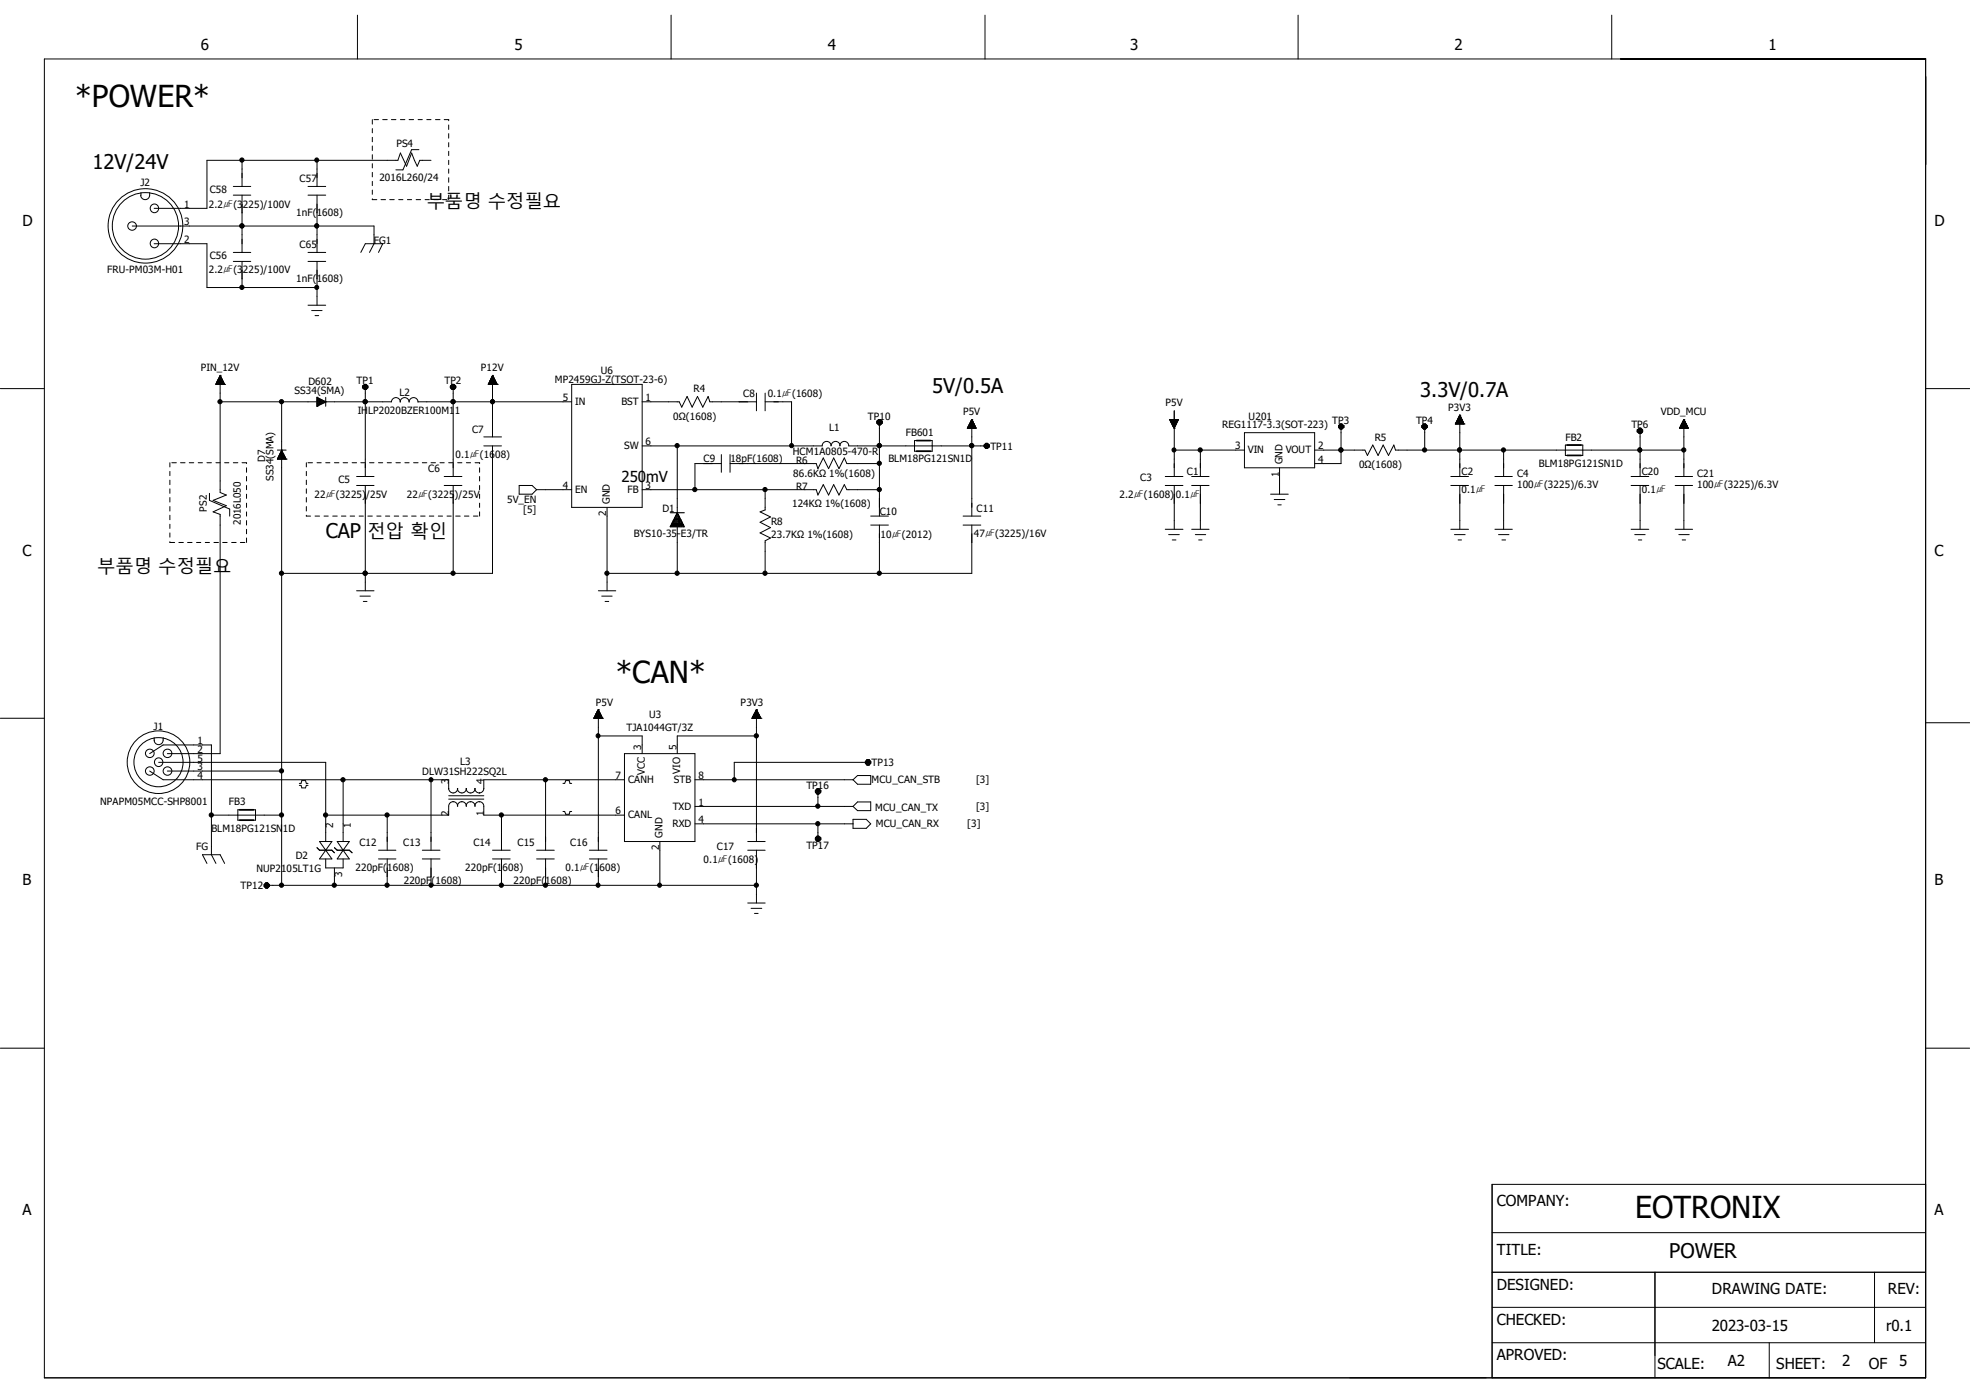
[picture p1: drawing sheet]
<svg xmlns="http://www.w3.org/2000/svg" width="297mm" height="210mm" viewBox="0 0 297 210" stroke-linecap="round" stroke-linejoin="round" font-family="sans-serif">
<g fill="none" stroke="#000" stroke-width=".15">
<path d="M6.7 8.9h283.6v198.8h-283.6zM53.9 2.3v6.6M56.1 18v.7M56.1 19.4v.6M56.4 18h.7M57.7 18h.7M59 18h.7M60.4 18h.6M61.7 18h.7M63 18h.7M64.3 18h.7M65.7 18h.6"/>
<path d="M67 18h.6v.2M67.6 18.8v.7M101.2 2.3v6.6M148.5 2.3v6.6M195.7 2.3v6.6M243 2.3v6.6M19.9 34.1h36.5v2.6l-.7 1.4M21.3 29v.4a.66 .66 0 0 0 .6 .7 .66 .66 0 0 0 .7-.7v-.4M23.2 36.7h8v6.6h16.6M35.2 38.1h2.6M35.2 39.4h2.6M35.2 28.1h2.6"/>
<path d="M35.2 29.4h2.6M36.5 34.1h.1M36.5 24.2v3.9M36.5 29.4v8.7M36.5 39.4v3.9M46.4 38.1h2.7M46.4 39.4h2.7M46.4 28.1h2.7M46.4 29.4h2.7M47.8 34.1h.1M47.8 24.2v3.9M47.8 29.4v8.7"/>
<path d="M47.8 39.4v6.6M54.4 38.1l.7-1.4h2.6l-.6 1.4M56.1 20.7v.7M56.1 22v.7M56.1 23.3v.7M56.1 24.7v.6M56.1 26v.7M56.1 27.3v.7M56.1 28.7v.6M56.1 30v.1h.7M57.4 30.1h.7M58.8 30.1h.6"/>
<path d="M60.1 30.1h.6M61.4 30.1h.7M62.7 30.1h.7M63.2 22.6h-1.1l-1.4 3h-1M64.1 30.1h.6M65 24.2h-1.7l-.4 .9-.8-2-.8 2-.9-2-.4 1.1h-28.8v7.2h-8M65.4 30.1h.7M66.7 30.1h.7M67.6 20.2v.6M67.6 21.5v.6M67.6 22.8v.7M67.6 24.2v.6"/>
<path d="M67.6 25.5v.6M67.6 26.8v.7M67.6 28.1v.7M67.6 29.4v.7M0 58.6h6.7M32.6 58h.1M32.6 58h1.3M32.6 57.9h1.2M32.6 58v-.2h1.2v.2M32.6 57.8h1.2M32.6 58v-.3h1.1v.3M32.7 57.7h1"/>
<path d="M32.7 58v-.4h1v.4M32.7 57.6h1M32.7 58v-.5h1v.5M32.8 57.4h.8M32.8 58v-.6h.8v.6M32.9 57.2h.6M32.9 58v-.8h.6v.8M32.9 57.1h.5M33 57.1h.4M33 58v-1h.4v1M33.1 56.9h.3M33.1 58v-1.1h.2v1.1"/>
<path d="M33.1 56.8h.2M33.1 56.7h.1M33.2 56.6h.1M33.2 56.6v17.7l.9 .3-2 .8 2 .8-2 1 1.1 .4v36h-8M33.2 56.6l.7 1.4M33.2 56.6l-.6 1.4M33.2 56.7h.1M33.2 56.6v1.4M33.3 56.8h-.2v1.2M33.3 56.7v1.3M33.4 57.1h-.5v.9M33.4 57.1v.9"/>
<path d="M33.5 57.3h-.6v.7M33.5 57.3v.7M33.9 58h.1M46.4 46h2.7M47 46.8h1.6M47.5 47.6h.5M47.8 59.9h.1M47.8 59.9v1.4M47.8 59.9l1.3 .7M49.1 59.9v1.4M54.7 58.5l.2 .2M54.7 58.2v.3"/>
<path d="M54.7 58.5h.8M54.7 58.3h.8M54.7 58.2h.8M54.8 58.6h.5v-.5h-.5v.5M54.9 58h.3M54.9 58.7h.3M54.9 58l-.2 .2M54.9 58v.7M55.1 58v13.8M55.2 58l.3 .2M55.2 58v.7M55.5 58.2v.3"/>
<path d="M55.5 58.5l-.3 .2M67.9 58.5h.8M67.9 58.3h.8M67.9 58.2h.8M67.9 58.5l.3 .2M67.9 58.2v.3M68 58.6h.6M68.2 58h.3M68.2 58.7h.3M68.2 58l-.3 .2M68.2 58v.7M68.3 58v13.8"/>
<path d="M68.5 58l.2 .2M68.5 58v.7M68.6 58.6v-.5h-.6v.5M68.7 58.2v.3M68.7 58.5l-.2 .2M73.6 58h.1M73.6 58h1.4M73.6 57.9h1.3M73.7 58v-.2h1.2v.2M73.7 57.8h1.1M73.7 57.7h1.1v.3M73.8 58v-.4h1v.4"/>
<path d="M73.8 57.6h1M73.8 58v-.5h.9v.5M73.9 57.4h.8M73.9 57.4h.8v.6M73.9 57.4v.6M73.9 57.4h.7M74 57.3h.6v.7M74 57.2h.6M74 57.3v.7M74 57.2h.6v.8M74 57.1h.5v.9M74 57.1v.9"/>
<path d="M74.1 57.1h.4M74.1 57h.4v1M74.1 56.9v1.1M74.1 56.9h.4M74.1 56.9h.3v1.1M74.1 56.8v1.2M74.2 56.8h.2M74.2 56.8h.2v1.2M74.3 56.6h.1M74.3 56.6v9.3M74.3 56.7v1.3M74.3 56.6l-.7 1.4"/>
<path d="M74.3 56.6l.7 1.4M74.3 56.7h-.1v1.3M74.5 57.1h-.5v.9M74.8 57.7h-1.1v.3M75 58h.1M86.2 58h10.6v18.5h-10.6zM114 59.3v2.6M115.4 59.3v2.6M290.3 58.6h6.7M25.6 69.8v.6M25.6 71.1v.6M25.6 72.4v.7"/>
<path d="M25.6 73.7v.7M25.6 75v.7M25.6 76.4v.6M25.6 77.7v.7M25.6 79v.7M25.9 69.8h.7M27.2 69.8h.7M28.5 69.8h.7M29.9 69.8h.6M31.2 69.8h.7M31.6 74.4v1l3 1.4v1M32.6 69.8h.6"/>
<path d="M33.2 60.6h25.8M33.9 69.8h.6M35.2 69.8h.7M36.5 69.8h.7v.1M37.2 70.5v.7M37.2 71.8v.7M37.2 73.2v.6M37.2 74.5v.6M37.2 75.9v.6M37.2 77.2v.6M37.2 78.5v.7M37.2 79.8v.7"/>
<path d="M41.8 69.2h.1M41.8 69.2h1.3M41.8 67.9h1.3M41.9 69h1.2M42 69.2v-.3h1v.3M42 68.8h.9M42.1 69.2v-.5h.8v.5M42.2 68.5h.6M42.2 68.4h.6v.8M42.2 68.4v.8M42.3 68.3h.3M42.3 68.2h.3v1"/>
<path d="M42.3 68.1v1.1M42.4 68h.1M42.5 67.9h.1M42.5 67.9l.6 1.3M42.5 67.9l-.7 1.3M42.5 60.6v72.9M43.1 69.2h.1M46.2 69.8v.6M46.2 71.1v.6M46.2 72.4v.7M46.2 73.7v.7M46.2 75v.7"/>
<path d="M46.2 76.4v.6M46.2 77.7v.1h.6M46.4 69.8h.7M47.5 77.8h.7M47.8 61.3h.1M47.8 69.8h.6M47.8 60.1h.2v1h-.2M47.8 60.2h.5v.8h-.5M47.8 60.5h1.1v.2h-1.1M47.8 60.3h.8M47.9 60v1.2M48.2 60.2v.8"/>
<path d="M48.4 60.3v.6M48.6 60.3v.6h-.8M48.7 60.4v.4M48.9 77.8h.6M49 60.5v.2M49.1 60.6h.1M49.1 69.8h.6M49.1 60.6l-1.3 .7M50.2 77.8h.6M50.4 69.8h.7M51.5 77.8h.7M51.7 69.8h.7"/>
<path d="M52.8 77.8h.7M53.1 69.8h.7M53.8 71.8h2.6M53.8 73.2h2.6M54.1 77.8h.7M54.4 69.8h.7M55.1 60.6h.1M55.1 73.2v15.9M55.5 77.8h.6M55.7 69.8h.7M56.8 77.8h.6M57.1 69.8h.6"/>
<path d="M58.1 77.8h.7M58.4 69.8h.6M59 60.6a.68 .68 0 0 1 .7-.7 .68 .68 0 0 1 .7 .7 .66 .66 0 0 1 .6-.7 .66 .66 0 0 1 .7 .7 .66 .66 0 0 1 .6-.7 .66 .66 0 0 1 .7 .7M59.4 77.8h.7M59.7 69.8h.7M60.7 77.8h.7M61 69.8h.7M62.1 77.8h.6M62.4 69.8h.6M63 60.6h23.2M63.4 77.8h.7M63.7 69.8h.6"/>
<path d="M64.7 77.8h.7M65 69.8h.7M66.1 77.8h.6M66.3 69.8h.7M67 71.8h2.6M67 73.2h2.6M67.4 77.8h.6M67.6 69.8h.7M68.3 60.6h.1M68.3 73.2v13.2M68.7 77.8h.7M69 69.8h.6"/>
<path d="M70 77.8h.7M70.3 69.8h.7M71.4 77.8h.7M71.6 69.8h.7v.1M72.3 70.5v.7M72.3 71.8v.7M72.3 73.2v.6M72.3 74.5v.6M72.3 75.9v.6M72.3 77.2v.6M72.9 67.2h2.7M72.9 65.9h2.7"/>
<path d="M74.3 60.6h.1M74.3 67.2v19.2h-31.8M78.3 73.2h1.9l.7 .6-.7 .7h-1.9zM80.9 73.8h5.3M91.5 76.5v12.6M96.8 60.6h5.6l.4 .8 .8-1.6 .8 1.6 .8-1.6 .8 1.6 .8-1.6 .2 .8h7M96.8 73.8h26.3l.2 .8 .8-1.5 .8 1.5 .8-1.5 .8 1.5 .8-1.5 .4 .7h4.9M96.8 67.2h27.2M102.1 67.2v10.1M102.1 79.4v7M108.8 69.9h-4v3.9M108.8 68.5v2.7"/>
<path d="M110.1 69.9h13l.2 .8 .8-1.7 .8 1.7 .8-1.7 .8 1.7 .8-1.7 .4 .9h4.9M110.1 68.5v2.7M115.4 60.6h3.9v6.6M115.4 73.8v3.1l-.8 .3 1.6 .7-1.6 .8 1.6 .8-1.6 .8 1.6 .8-.8 .4v4.9M124 67.2a.66 .66 0 0 1 .6-.7 .66 .66 0 0 1 .7 .7M125.3 67.2a.66 .66 0 0 1 .7-.7 .66 .66 0 0 1 .6 .7M126.6 67.2a.66 .66 0 0 1 .7-.7 .66 .66 0 0 1 .6 .7M128 67.2h21.2M131.3 77.8h2.6M131.3 79.2h2.6M132.2 63.8l.3 .3M132.2 63.5v.3"/>
<path d="M132.2 63.8h.8M132.2 63.7h.8M132.2 63.5h.8M132.3 63.4h.6v.5h-.6zM132.5 63.2h.3M132.5 64.1h.3M132.5 63.2l-.3 .3M132.5 63.2v.9M132.6 67.2h.1M132.6 63.2v14.6M132.6 79.2v7.2M132.8 63.2l.2 .3"/>
<path d="M132.8 63.2v.9M133 63.5v.3M133 63.8l-.2 .3M137.9 66.4h2.6v1.6h-2.6zM145.2 77.8h2.7M145.2 79.2h2.7M145.9 64.6h1.3M145.9 64.5h1.2M145.9 64.6v-.2h1.2v.2M146 64.6v-.3h1v.3M146 64.3h1.1M146 64.3h1"/>
<path d="M146 64.6v-.4h1v.4M146.1 64.1h.9M146.1 64.6v-.5h.8v.5M146.1 64.1h.8M146.1 64.6v-.6h.8v.6M146.2 63.9h.7M146.2 63.8h.6M146.3 63.7h.5M146.3 64.6v-.9h.4v.9M146.3 63.6h.4M146.3 64.6v-1.1h.4v1.1M146.4 63.5h.2"/>
<path d="M146.4 63.4h.2M146.5 64.6v-1.3h.1v1.3M146.5 63.3h.1M146.5 63.2h.1M146.5 67.2h.1M146.5 63.2v14.6M146.5 79.2v7.2h-55M146.5 63.2l-.7 1.4h1.4M146.5 63.2l.7 1.4M146.6 63.5h-.2v1.1M146.6 63.4v1.2M146.8 63.8h-.5v.8"/>
<path d="M146.8 63.8v.8M146.9 63.9h-.7v.7M146.9 63.8v.8M148.4 67.4l.2 .2M148.4 67.1v.3M148.4 67.4h.8M148.4 67.1h.8M148.5 67.5h.6M148.6 67.6h.3M148.6 66.8l-.2 .3M148.6 66.8h.3M148.6 66.8v.8"/>
<path d="M148.8 66.8v.8M148.9 66.8l.3 .3M148.9 66.8v.8M149 67.5v-.5h-.5v.5M149.2 67.1v.3M149.2 67.4l-.3 .2M175.7 71.8h2.7M175.7 73.2h2.7M175.7 79.8h2.7M176.4 63.2v.1M176.4 63.3h1.2M176.4 63.5h1.1"/>
<path d="M176.4 63.2v.2h1.2v-.2M176.5 63.2v.3M176.5 63.5h1M176.5 63.2v.5M176.6 63.7h.9M176.6 63.2v.6M176.6 63.8h.8M176.7 63.9h.6M176.7 63.2v.6h.7v-.6M176.7 63.2v.8h.6M176.7 63.2v.9M176.8 64.1h.4"/>
<path d="M176.8 63.2v1M176.8 64.2h.4M176.8 63.2v1.1M176.9 64.3h.3M176.9 63.2v1.2h.2M177 63.2v1.3M177 64.6h.1M177 61.9v9.9M177 73.2v6.6M177 67.9h10.6M177.1 63.2v1.3h-.1M177.1 63.2v1.1h-.2"/>
<path d="M177.2 63.2v1.1h-.4M177.2 63.2v.9h-.4M177.3 63.2v.9h-.6M177.3 63.2v.7h-.6M177.4 63.2v.5h-.8M177.5 63.2v.4h-1M177.5 63.2v.3h-1M177.7 63.2h-1.4l.7 1.4M177.7 63.2l-1.3 .1M177.7 63.2l-.7 1.4M179.7 71.8h2.6M179.7 73.2h2.6"/>
<path d="M179.7 79.8h2.6M181 67.9v3.9M181 73.2v6.6M187.6 65.2h10.6v5.3h-10.6zM191.6 74.5h2.6M192.1 75.3h1.6M192.7 76.1h.5M192.9 70.5v4M198.2 67.9h7.6l.4 .8 .8-1.6 .8 1.6 .7-1.6 .8 1.6 .8-1.6 .3 .8h43.5M201.8 64.4l.3 .3M201.8 64.2v.2M201.8 64.4h.8"/>
<path d="M201.8 64.3h.8M201.8 64.2h.8M201.9 64.6h.6M202.1 63.9h.2M202.1 64.7h.2M202.1 63.9l-.3 .3M202.1 63.9v.8M202.2 67.9h.1M202.2 63.9v6h-4M202.3 63.9l.3 .3M202.3 63.9v.8M202.4 64.6v-.5h-.5v.5"/>
<path d="M202.6 64.2v.2M202.6 64.4l-.3 .3M214.4 64.4h.8M214.4 64.3h.8M214.4 64.2h.8M214.4 64.4l.2 .3M214.4 64.2v.2M214.5 64.6h.6v-.5h-.6v.5M214.6 63.9h.3M214.6 64.7h.3M214.6 63.9l-.2 .3M214.6 63.9v.8"/>
<path d="M214.8 63.9v4M214.9 63.9l.3 .3M214.9 63.9v.8M215.2 64.2v.2M215.2 64.4l-.3 .3M218.7 71.8h2.7M218.7 73.2h2.7M218.7 79.8h2.7M219.4 63.9h.1M219.4 63.9h1.3M219.5 63.9h1.2M219.5 63.8h1.2"/>
<path d="M219.5 63.8v.1M219.5 63.8h1.1M219.5 63.9v-.2h1.1v.2M219.6 63.7h1M219.6 63.9v-.3h1v.3M219.6 63.5h.9M219.6 63.5h1M219.6 63.5v.4M219.7 63.5h.8v.4M219.7 63.4h.8M219.7 63.3h.8M219.7 63.4v.5"/>
<path d="M219.8 63.2h.6M219.8 63.2v.7M219.8 63.2h.5M219.9 63h.4M219.9 62.9h.4v1M220 62.9h.2M220 63.9v-1.1h.2v1.1M220 62.8h.2M220 62.7h.1M220 62.7v1.2M220.1 62.6h.1M220.1 67.9h.1"/>
<path d="M220.1 62.6v9.2M220.1 73.2v6.6M220.1 62.6l.6 1.3M220.1 62.6l-.7 1.3M220.1 62.7l-.1 1.2M220.2 62.7v1.2M220.3 62.9h-.4v1M220.3 63.1h-.5v.8M220.3 63v.9M220.4 63.2v.7M220.4 63.3h-.6v.6M220.5 63.4v.5"/>
<path d="M220.7 63.8v.1M220.7 63.9h.1M225.4 71.8h2.6M225.4 73.2h2.6M225.4 79.8h2.6M226.7 67.9v3.9M226.7 73.2v6.6M236 67.1h2.6v1.6h-2.6zM245.9 71.8h2.7M245.9 73.2h2.7M245.9 79.8h2.7M246.8 65.1l.3 .3"/>
<path d="M246.8 64.8v.3M246.8 65.1h.8M246.8 65h.8M246.8 64.8h.8M247.1 64.6h.3M247.1 65.4h.3M247.1 64.6l-.3 .2M247.1 64.6v.8M247.3 67.9h.1M247.3 64.6v7.2M247.3 73.2v6.6M247.4 64.6l.2 .2"/>
<path d="M247.4 64.6v.8M247.5 65.2v-.5h-.5v.5h.6M247.6 64.8v.3M247.6 65.1l-.2 .3M252.6 71.8h2.6M252.6 73.2h2.6M252.6 79.8h2.6M253.2 64.5l1.3 .1M253.2 64.5v.1M253.3 64.4h1.2v.2M253.3 64.5h1.2M253.3 64.4v.2"/>
<path d="M253.3 64.3h1.1M253.4 64.6v-.3h1v.3M253.4 64.3h1M253.4 64.6v-.4h1v.4M253.4 64.1h.9M253.4 64.1h.9v.5M253.4 64.1v.5M253.5 64.1h.8M253.5 64.6v-.6h.8v.6M253.5 63.9h.8M253.5 63.9h.7v.7M253.5 63.8v.8"/>
<path d="M253.6 63.8h.5v.8M253.6 63.8h.6M253.6 63.7v.9M253.7 63.7h.4v.9M253.7 63.7h.4M253.7 63.6v1M253.7 63.6h.3M253.7 63.5h.3v1.1M253.8 63.5h.2v1.1M253.8 63.3h.1v1.3M253.8 63.3v1.3M253.9 63.2h.1"/>
<path d="M253.9 63.2l.7 1.4h-1.4M253.9 63.2v8.6M253.9 73.2v6.6M253.9 63.3h.1M253.9 63.2l-.7 1.4M254 63.4h-.2v1.2M254 63.5h-.3v1.1M25.6 80.3v.7M25.6 81.7v.1h.7M27 81.8h.6M28.3 81.8h.7M29.6 81.8h.7"/>
<path d="M30.9 81.8h.7M32.3 81.8h.6M33.6 81.8h.6M34.9 81.8h.7M36.2 81.8h.7M37.2 81.1v.7M53.8 89.1h2.6M54.3 89.9h1.5M54.8 90.7h.5M55.1 86.4h.1M90.2 89.1h2.6M90.7 89.9h1.6"/>
<path d="M91.2 90.7h.6M176.2 80.6h1.6M176.7 81.4h.6M180.2 80.6h1.6M180.7 81.4h.5M219.3 80.6h1.6M219.8 81.4h.5M225.9 80.6h1.6M226.4 81.4h.6M246.5 80.6h1.5M247 81.4h.5M253.1 80.6h1.6"/>
<path d="M253.6 81.4h.5M0 108.3h6.7M22.6 116.2l2 1.4h43v1.3a.68 .68 0 0 0 .7 .6 .68 .68 0 0 0 .7-.6M22.6 113.6l2-1.3h7.3v16.6l.7 1.3M23.2 111.2v.4M23.9 114.9h25.2v12M24.6 111.2a.72 .72 0 0 1-.4 1 .72 .72 0 0 1-1-.6h.1M25.2 116.2h17.3M45.1 118.1h.3l.1-.4h.6l.1 .4h.2M45.1 118.4h.3l.1 .4h.6l.1-.4h.2M51.7 117.6v9.3M65 117.6v10.6"/>
<path d="M67.6 120h5.3M70.3 118.9a.68 .68 0 0 1-.7 .6 .68 .68 0 0 1-.6-.6M71.6 118.9a.68 .68 0 0 1-.6 .6 .68 .68 0 0 1-.7-.6M71.6 118.9a.68 .68 0 0 0 .7 .6M72.9 118.9a.68 .68 0 0 1-.6 .6M82.3 117.6v10.6M84.9 118.1h.2l.2-.4h.5l.1 .4h.3M89.5 108.3h.1M89.5 108.3h1.3M89.6 108.2h1.2M89.6 108.3v-.1h1.2v.1M89.6 108.3v-.2h1.2v.2"/>
<path d="M89.7 108h1M89.7 108.3v-.3h1v.3M89.7 107.9h.9M89.7 108.3v-.4h.9v.4M89.7 107.8h.9M89.8 108.3v-.5h.8v.5M89.8 107.7h.8M89.8 108.3v-.6h.7v.6M89.9 107.6h.6M89.9 107.5h.6v.8M90 107.4h.4M90 107.3h.3"/>
<path d="M90 108.3v-1.1h.3v1.1M90.1 107.2h.2M90.1 107.1h.2v1.2M90.2 107h.1M90.2 111h6.6v2.6M90.2 107v21.2M90.2 107l.6 1.3M90.2 107l-.7 1.3M90.2 107v1.3M90.3 107.1h-.2v1.2M90.4 107.4h-.4v.9M90.4 107.3v1"/>
<path d="M90.4 107.5h-.4v.8M90.4 107.4v.9M90.5 107.6h-.6v.7M90.8 108.3h.1M94.1 113.6h10.7v13.3h-10.7zM94.1 117.6h-21.2v1.3M104.8 117.6h23.8M113.4 108.3h.1M113.4 108.3h1.3M113.4 108.2h1.3M113.5 108.3v-.1h1.1v.1M113.5 108.2h1.1"/>
<path d="M113.5 108.3v-.2h1.1v.2M113.5 108h1.1M113.5 108.3v-.3h1.1v.3M113.6 107.9h.9M113.6 108.3v-.4h.9v.4M113.6 107.8h.9M113.6 108.3v-.5h.9v.5M113.7 107.7h.7M113.7 108.3v-.6h.7v.6M113.7 107.6h.6M113.7 107.5h.6M113.8 107.4h.5"/>
<path d="M113.9 107.3h.3M113.9 108.3v-1.1h.3v1.1M114 107.2h.1M114 107.1h.1M114 107h.1M114 107v19.9M114 111h-11.9v2.6M114 107l.7 1.3M114 107l-.6 1.3M114.1 107h-.1v1.3M114.1 107v1.3M114.1 107.1h-.1v1.2"/>
<path d="M114.1 107.1v1.2M114.2 107.4h-.3v.9M114.2 107.3v1M114.3 107.5h-.5v.8M114.3 107.4v.9M114.3 107.6h-.6v.7M114.3 107.5v.8M114.7 108.3h.1M122.9 119.4l.3 .3M122.9 119.2v.2M122.9 119.4h.8M122.9 119.3h.8"/>
<path d="M122.9 119.2h.8M123.1 119h.5v.6h-.5zM123.2 118.9h.2M123.2 119.7h.2M123.2 118.9l-.3 .3M123.2 118.9v.8M123.3 118.9v2.7M123.4 118.9l.3 .3M123.4 118.9v.8M123.7 119.2v.2M123.7 119.4l-.3 .3M128.6 117.6l.7-.7h2v1.3h-2z"/>
<path d="M130.5 115.1l.2 .3M130.5 114.8v.3M130.5 115.1h.8M130.5 114.8h.8M130.6 115.2h.5v-.6h-.5v.6M130.7 115.4h.3M130.7 114.5l-.2 .3M130.7 114.5h.3M130.7 114.5v.9M130.9 114.5v.9M131 114.5l.3 .3M131 114.5v.9"/>
<path d="M131.3 114.9h-20.6v2.7M131.3 114.8v.3M131.3 115.1l-.3 .3M290.3 109h6.7M31.2 130.2l-.7-1.3h2.7l.7 1.3M31.9 122.9h10.6M35.9 122.1h2.6v1.6h-2.6zM39.8 133.3v.3M39.8 133.6l.3 .3M39.8 133.6h.8M39.8 133.5h74.2M39.8 133.3h.8"/>
<path d="M40 133.2h.5v.6h-.6M40 133.2v.6M40.1 133.9h.2M40.1 133.1h.2M40.1 133.1l-.3 .2M40.1 133.1v.8M40.2 133.1v.8M40.3 133.1l.3 .2M40.3 133.1v.8M40.6 133.6l-.3 .3M40.6 133.3v.3M47.8 127.8l.4 .4h1.8l.4 .4"/>
<path d="M48.2 126.9h1.8l-1.8 2.6h1.8zM49.1 128.2h.1M49.1 129.5v1.4h2.6v-1.4M50.4 127.8l.4 .4h1.9l.4 .4M50.4 130.9v2.6M50.8 126.9h1.9l-1 1.3zM51.7 128.2h.1M51.7 128.2l1 1.3h-1.9zM57.1 129.5h2.6M57.1 128.2h2.6M58.4 122.9v5.3M58.4 129.5v4"/>
<path d="M63.7 129.5h2.6M63.7 128.2h2.6M65 129.5v4M67.6 121.6v1.3h-18.5M67.6 120.5h5.3M68.3 120.9a.68 .68 0 0 1 .7 .7M68.3 120.9a.57 .57 0 0 0-.7 .6M69.6 120.9a.68 .68 0 0 1 .7 .7M69.6 120.9a.57 .57 0 0 0-.6 .6M71 120.9a.57 .57 0 0 0-.7 .6M71 120.9a.68 .68 0 0 1 .6 .7M72.3 120.9a.68 .68 0 0 1 .6 .7v1.3h21.2"/>
<path d="M72.3 120.9a.59 .59 0 0 0-.7 .6M74.3 129.5h2.6M74.3 128.2h2.6M75.6 122.9v5.3M75.6 129.5v4M80.9 129.5h2.7M80.9 128.2h2.7M82.3 129.5v4M84.9 122.3h.2l.2 .5h.5l.1-.5h.3M88.9 129.5h2.6M88.9 128.2h2.6M90.2 129.5v4"/>
<path d="M99.5 126.9v6.6M104.8 121.6h23.8M104.8 124.2h23.8M112.7 128.2h2.7M112.7 126.9h2.7M112.7 136.1h2.7M113.2 136.9h1.7M113.7 137.7h.6M114 128.2v7.9M122.9 126.3v.3M122.9 126.6l.3 .3M122.9 126.6h.8"/>
<path d="M122.9 126.4h.8M122.9 126.3h.8M123.1 126.2v.5M123.1 126.2h.5v.5h-.6M123.2 126.9h.2M123.2 126.1v.8M123.2 126.1h.2M123.2 126.1l-.3 .2M123.3 124.2v2.7M123.4 126.1v.8M123.4 126.1l.3 .2M123.7 126.3v.3"/>
<path d="M123.7 126.6l-.3 .3M128.6 121.6l.7-.7h2v1.3h-2zM128.6 123.5h2l.7 .7-.7 .7h-2zM0 158h6.7M290.3 158h6.7M290.3 178.6h-65.3v29.1M225 197.1h65.3M225 191.8h65.3M225 185.8h65.3M249.5 191.8v15.9M282.6 191.8v10.6M225 202.4h65.3"/>
<path d="M266.7 202.4v5.3"/>
<circle cx="19.9" cy="34.1" r=".65"/>
<circle cx="21.9" cy="34.1" r="5"/>
<circle cx="21.9" cy="34.1" r="5.6"/>
<circle cx="23.3" cy="36.7" r=".64"/>
<circle cx="23.3" cy="31.4" r=".64"/>
<circle cx="22.6" cy="116.3" r=".65"/>
<circle cx="22.6" cy="113.6" r=".65"/>
<circle cx="23.9" cy="114.9" r="4.7"/>
<circle cx="23.9" cy="114.9" r="3.7"/>
<circle cx="23.9" cy="114.9" r=".64"/>
<circle cx="25.3" cy="113.6" r=".65"/>
<circle cx="25.3" cy="116.3" r=".65"/>
</g>
<g fill="none" stroke="#000" stroke-width=".17">
<path d="M101 77.3h2.2M101.1 79.2h2M101.2 79.2v.2M101.3 79.1h1.7M101.3 78.9h1.6M101.3 78.8v.6M101.4 78.7h1.4M101.5 78.5h1.2M101.5 78.4v1M101.6 78.3h1M101.7 78.1h.8M101.7 78.1v1.3"/>
<path d="M101.8 77.9h.6v1.5M101.9 77.8h.5M101.9 77.7v1.7M102 77.6h.2M102.1 77.4h.1M102.1 77.3v2.1M102.1 77.3l1.1 2.1h-2.2zM102.3 77.6v1.8M102.7 78.3v1.1M102.8 78.7v.7M103 79.1v.3"/>
</g>
<path d="M138.2 66.4h2.1M138.2 68h2.1M236.3 67.1h2.1M236.3 68.7h2.1M36.1 122.1h2.1M36.1 123.7h2.1" fill="none" stroke="#000" stroke-width=".25"/>
<g fill="#000" stroke="#000" stroke-width=".15">
<circle cx="36.5" cy="34.1" r=".32"/>
<circle cx="36.5" cy="24.1" r=".32"/>
<circle cx="47.7" cy="24.1" r=".31"/>
<circle cx="47.7" cy="34.1" r=".31"/>
<circle cx="36.5" cy="43.3" r=".32"/>
<circle cx="47.7" cy="43.3" r=".31"/>
<circle cx="33.2" cy="60.6" r=".32"/>
<circle cx="42.4" cy="60.6" r=".32"/>
<circle cx="55.1" cy="60.6" r=".32"/>
<circle cx="68.3" cy="60.6" r=".32"/>
<circle cx="74.2" cy="60.6" r=".31"/>
<circle cx="102.1" cy="67.2" r=".32"/>
<circle cx="104.8" cy="73.8" r=".32"/>
<circle cx="115.3" cy="73.8" r=".32"/>
<circle cx="119.3" cy="67.2" r=".31"/>
<circle cx="132.6" cy="69.8" r=".32"/>
<circle cx="132.6" cy="73.8" r=".32"/>
<circle cx="132.6" cy="67.2" r=".32"/>
<circle cx="146.5" cy="67.2" r=".32"/>
<circle cx="177" cy="67.8" r=".31"/>
<circle cx="181" cy="67.8" r=".32"/>
<circle cx="202.2" cy="67.8" r=".32"/>
<circle cx="214.8" cy="67.8" r=".32"/>
<circle cx="220" cy="67.8" r=".31"/>
<circle cx="226.7" cy="67.8" r=".32"/>
<circle cx="247.2" cy="67.8" r=".31"/>
<circle cx="253.9" cy="67.8" r=".32"/>
<circle cx="42.4" cy="86.4" r=".32"/>
<circle cx="55.1" cy="86.4" r=".32"/>
<circle cx="68.3" cy="86.4" r=".32"/>
<circle cx="91.5" cy="86.4" r=".32"/>
<circle cx="102.1" cy="86.4" r=".32"/>
<circle cx="115.3" cy="86.4" r=".32"/>
<circle cx="132.6" cy="86.4" r=".32"/>
<circle cx="42.4" cy="116.2" r=".32"/>
<circle cx="51.7" cy="117.6" r=".32"/>
<circle cx="65" cy="117.6" r=".31"/>
<circle cx="82.2" cy="117.6" r=".32"/>
<circle cx="90.2" cy="110.9" r=".31"/>
<circle cx="110.7" cy="117.6" r=".31"/>
<circle cx="114" cy="110.9" r=".32"/>
<circle cx="31.9" cy="122.9" r=".32"/>
<circle cx="42.4" cy="133.5" r=".32"/>
<circle cx="42.4" cy="122.9" r=".32"/>
<circle cx="49.1" cy="122.9" r=".32"/>
<circle cx="50.4" cy="133.5" r=".32"/>
<circle cx="58.4" cy="133.5" r=".32"/>
<circle cx="58.4" cy="122.9" r=".32"/>
<circle cx="65" cy="133.5" r=".31"/>
<circle cx="75.6" cy="122.9" r=".32"/>
<circle cx="75.6" cy="133.5" r=".32"/>
<circle cx="82.2" cy="133.5" r=".32"/>
<circle cx="90.2" cy="133.5" r=".31"/>
<circle cx="99.4" cy="133.5" r=".31"/>
<circle cx="114" cy="133.5" r=".32"/>
<circle cx="123.3" cy="121.5" r=".32"/>
<circle cx="123.3" cy="124.2" r=".32"/>
</g>
<g font-size="4.6">
<text x="11.3" y="16.2">*POWER*</text>
<text x="92.8" y="103">*CAN*</text>
<text x="246.5" y="183.6">EOTRONIX</text>
</g>
<g font-size="3.1">
<text x="14" y="25.5">12V/24V</text>
<text x="140.5" y="59.3">5V/0.5A</text>
<text x="214.1" y="59.9">3.3V/0.7A</text>
<text x="49.1" y="81.1">CAP</text>
<text x="251.7" y="189.7">POWER</text>
</g>
<g font-size="2.8">
<text x="64.3" y="31.4">부품명 수정필요</text>
<text x="55.4" y="81.1">전압 확인</text>
<text x="14.6" y="86.4">부품명 수정필요</text>
</g>
<g font-size="2.3">
<text x="30.3" y="7.6">6</text>
<text x="77.6" y="7.6">5</text>
<text x="124.8" y="7.6">4</text>
<text x="170.4" y="7.6">3</text>
<text x="219.3" y="7.6">2</text>
<text x="266.6" y="7.6">1</text>
<text x="3.4" y="34.1">D</text>
<text x="291.6" y="34.1">D</text>
<text x="93.7" y="72.6">250mV</text>
<text x="3.4" y="83.8">C</text>
<text x="291.6" y="83.8">C</text>
<text x="3.4" y="133.5">B</text>
<text x="291.6" y="133.5">B</text>
<text x="3.4" y="183.2">A</text>
<text x="225.7" y="181.9">COMPANY:</text>
<text x="291.6" y="183.2">A</text>
<text x="225.7" y="189.1">TITLE:</text>
<text x="225.7" y="194.5">DESIGNED:</text>
<text x="258.1" y="195.1">DRAWING DATE:</text>
<text x="284.6" y="195.1">REV:</text>
<text x="225.7" y="199.8">CHECKED:</text>
<text x="258.1" y="200.6">2023-03-15</text>
<text x="284.4" y="200.6">r0.1</text>
<text x="225.7" y="205.1">APROVED:</text>
<text x="249.9" y="206.4">SCALE:</text>
<text x="260.5" y="205.9">A2</text>
<text x="267.8" y="206.4">SHEET:</text>
<text x="277.7" y="205.9">2</text>
<text x="281.8" y="206.4">OF</text>
<text x="286.3" y="205.9">5</text>
</g>
<g font-size="1.5">
<text x="59.8" y="22.1">PS4</text>
<text x="21.2" y="28.1">J2</text>
<text x="31.6" y="29">C58</text>
<text x="45.2" y="27.5">C57</text>
<text x="57.2" y="27.3">2016L260/24</text>
<text x="27.8" y="34">3</text>
<text x="27.8" y="31.3">1</text>
<text x="31.5" y="31.3">2.2㎌(3225)/100V</text>
<text x="44.7" y="32.6">1nF(1608)</text>
<text x="16.2" y="41.2">FRU-PM03M-H01</text>
<text x="27.8" y="36.6">2</text>
<text x="31.5" y="41.2">2.2㎌(3225)/100V</text>
<text x="31.6" y="39">C56</text>
<text x="45.2" y="37.4">C65</text>
<text x="56.3" y="36.7">FG1</text>
<text x="44.7" y="42.5">1nF(1608)</text>
<text x="30.3" y="56">PIN_12V</text>
<text x="44.4" y="59.4">SS34(SMA)</text>
<text x="46.5" y="58.1">D602</text>
<text x="53.8" y="58">TP1</text>
<text x="60.2" y="59.6">L2</text>
<text x="67" y="58">TP2</text>
<text x="72.5" y="56">P12V</text>
<text x="83.7" y="57.8">MP2459GJ-Z(TSOT-23-6)</text>
<text x="90.6" y="56.3">U6</text>
<text x="104.6" y="59.1">R4</text>
<text x="112.1" y="59.9">C8</text>
<text x="115.7" y="59.9">0.1㎌(1608)</text>
<text x="53.9" y="62.4">IHLP2020BZER100M11</text>
<text x="71.2" y="65.2">C7</text>
<text x="84.8" y="60.5">5</text>
<text x="86.7" y="61">IN</text>
<text x="93.7" y="61">BST</text>
<text x="97.3" y="60.5">1</text>
<text x="101.5" y="63.2">0Ω(1608)</text>
<text x="125" y="65">L1</text>
<text x="130.9" y="63.2">TP10</text>
<text x="136.6" y="65.7">FB601</text>
<text x="145.2" y="62.6">P5V</text>
<text x="175.7" y="61.3">P5V</text>
<text x="184.3" y="64.6">REG1117-3.3(SOT-223)</text>
<text x="188.3" y="63.2">U201</text>
<text x="200.9" y="63.9">TP3</text>
<text x="213.5" y="63.9">TP4</text>
<text x="218.4" y="61.9">P3V3</text>
<text x="246" y="64.6">TP6</text>
<text x="250.4" y="62.6">VDD_MCU</text>
<text x="40" y="69.6" transform="rotate(-90 40 69.6)">D7</text>
<text x="64.6" y="71.2">C6</text>
<text x="68.7" y="69">0.1㎌(1608)</text>
<text x="94.1" y="67.7">SW</text>
<text x="97.3" y="67.1">6</text>
<text x="106.1" y="69.7">C9</text>
<text x="110.1" y="69.7">18pF(1608)</text>
<text x="119.5" y="68.7">HCM1A0805-470-R</text>
<text x="119.6" y="71.8">86.6KΩ 1%(1608)</text>
<text x="120" y="69.9">R6</text>
<text x="133.9" y="69.7">BLM18PG121SN1D</text>
<text x="149.3" y="67.8">TP11</text>
<text x="178.9" y="71.6">C1</text>
<text x="186.2" y="67.7">3</text>
<text x="188.1" y="68.3">VIN</text>
<text x="192.8" y="71.9" transform="rotate(-90 192.8 71.9)">1</text>
<text x="193.3" y="70" transform="rotate(-90 193.3 70)">GND</text>
<text x="193.8" y="68.3">VOUT</text>
<text x="198.8" y="67.7">2</text>
<text x="198.8" y="69.8">4</text>
<text x="204.9" y="70.5">0Ω(1608)</text>
<text x="207.3" y="66.4">R5</text>
<text x="220.3" y="71.6">C2</text>
<text x="228.7" y="72">C4</text>
<text x="232" y="70.4">BLM18PG121SN1D</text>
<text x="236" y="66.4">FB2</text>
<text x="247.5" y="71.6">C20</text>
<text x="255.9" y="72">C21</text>
<text x="31.2" y="77.1" transform="rotate(-90 31.2 77.1)">PS2</text>
<text x="41.2" y="72.5" transform="rotate(-90 41.2 72.5)">SS34(SMA)</text>
<text x="47.4" y="75">22㎌(3225)/25V</text>
<text x="51" y="72.8">C5</text>
<text x="61.3" y="75">22㎌(3225)/25V</text>
<text x="76.5" y="75.9">5V_EN</text>
<text x="78.9" y="77.3">[5]</text>
<text x="84.8" y="73.7">4</text>
<text x="86.7" y="74.3">EN</text>
<text x="91.4" y="77.9" transform="rotate(-90 91.4 77.9)">2</text>
<text x="91.9" y="76" transform="rotate(-90 91.9 76)">GND</text>
<text x="94.6" y="74.3">FB</text>
<text x="97.3" y="73.7">3</text>
<text x="99.9" y="77.2">D1</text>
<text x="119.4" y="76.5">124KΩ 1%(1608)</text>
<text x="120" y="73.8">R7</text>
<text x="132.6" y="77.7">C10</text>
<text x="147.2" y="77.2">C11</text>
<text x="168.8" y="75">2.2㎌(1608)</text>
<text x="171.9" y="72.5">C3</text>
<text x="177.3" y="75.1">0.1㎌</text>
<text x="220.3" y="74.4">0.1㎌</text>
<text x="228.7" y="73.6">100㎌(3225)/6.3V</text>
<text x="247.5" y="74.4">0.1㎌</text>
<text x="255.9" y="73.6">100㎌(3225)/6.3V</text>
<text x="36.3" y="79.1" transform="rotate(-90 36.3 79.1)">2016L050</text>
<text x="95.5" y="81">BYS10-35-E3/TR</text>
<text x="116.2" y="79.2">R8</text>
<text x="116.3" y="81.1">23.7KΩ 1%(1608)</text>
<text x="132.8" y="81.1">10㎌(2012)</text>
<text x="146.8" y="81">47㎌(3225)/16V</text>
<text x="89.8" y="106.5">P5V</text>
<text x="111.7" y="106.5">P3V3</text>
<text x="23.2" y="110">J1</text>
<text x="29.8" y="112.1">1</text>
<text x="29.8" y="113.5">2</text>
<text x="94.4" y="110.2">TJA1044GT/3Z</text>
<text x="96.7" y="113.1" transform="rotate(-90 96.7 113.1)">3</text>
<text x="97.9" y="108.3">U3</text>
<text x="102" y="113.1" transform="rotate(-90 102 113.1)">5</text>
<text x="29.8" y="116.1">3</text>
<text x="29.8" y="117.4">4</text>
<text x="29.8" y="114.8">5</text>
<text x="63.7" y="116.8">DLW31SH222SQ2L</text>
<text x="67.6" y="118.2" transform="rotate(-90 67.6 118.2)">3</text>
<text x="69.4" y="115.3">L3</text>
<text x="72.9" y="118.2" transform="rotate(-90 72.9 118.2)">4</text>
<text x="92.8" y="117.4">7</text>
<text x="94.7" y="118">CANH</text>
<text x="97.2" y="116.8" transform="rotate(-90 97.2 116.8)">VCC</text>
<text x="101.6" y="118">STB</text>
<text x="102.5" y="116.6" transform="rotate(-90 102.5 116.6)">VIO</text>
<text x="105.3" y="117.4">8</text>
<text x="121.6" y="118.9">TP16</text>
<text x="131.4" y="115.5">TP13</text>
<text x="131.4" y="118.1">MCU_CAN_STB</text>
<text x="147.2" y="118.1">[3]</text>
<text x="15.1" y="121.4">NPAPM05MCC-SHP8001</text>
<text x="31.9" y="125.4">BLM18PG121SN1D</text>
<text x="34.5" y="121.4">FB3</text>
<text x="50.3" y="124.9" transform="rotate(-90 50.3 124.9)">2</text>
<text x="52.9" y="124.9" transform="rotate(-90 52.9 124.9)">1</text>
<text x="67.6" y="123" transform="rotate(-90 67.6 123)">2</text>
<text x="72.9" y="123" transform="rotate(-90 72.9 123)">1</text>
<text x="92.8" y="122.8">6</text>
<text x="94.7" y="123.4">CANL</text>
<text x="101.4" y="124.7">RXD</text>
<text x="101.4" y="122">TXD</text>
<text x="105.3" y="121.5">1</text>
<text x="105.3" y="124.1">4</text>
<text x="132" y="122.2">MCU_CAN_TX</text>
<text x="132" y="124.8">MCU_CAN_RX</text>
<text x="145.8" y="124.7">[3]</text>
<text x="147.2" y="122.1">[3]</text>
<text x="29.6" y="128.2">FG</text>
<text x="38.7" y="131.5">NUP2105LT1G</text>
<text x="44.6" y="129.5">D2</text>
<text x="53.6" y="131.4">220pF(1608)</text>
<text x="54.2" y="127.6">C12</text>
<text x="60.8" y="127.6">C13</text>
<text x="70.1" y="131.4">220pF(1608)</text>
<text x="71.4" y="127.6">C14</text>
<text x="78" y="127.6">C15</text>
<text x="85.3" y="131.4">0.1㎌(1608)</text>
<text x="86" y="127.6">C16</text>
<text x="99.4" y="128.2" transform="rotate(-90 99.4 128.2)">2</text>
<text x="99.9" y="126.3" transform="rotate(-90 99.9 126.3)">GND</text>
<text x="106.1" y="130">0.1㎌(1608)</text>
<text x="108.1" y="128.2">C17</text>
<text x="121.6" y="128.1">TP17</text>
<text x="36.3" y="134.1">TP12</text>
<text x="51.6" y="132.3" transform="rotate(-90 51.6 132.3)">3</text>
<text x="60.9" y="133.3">220pF(1608)</text>
<text x="77.4" y="133.3">220pF(1608)</text>
</g>
</svg>
